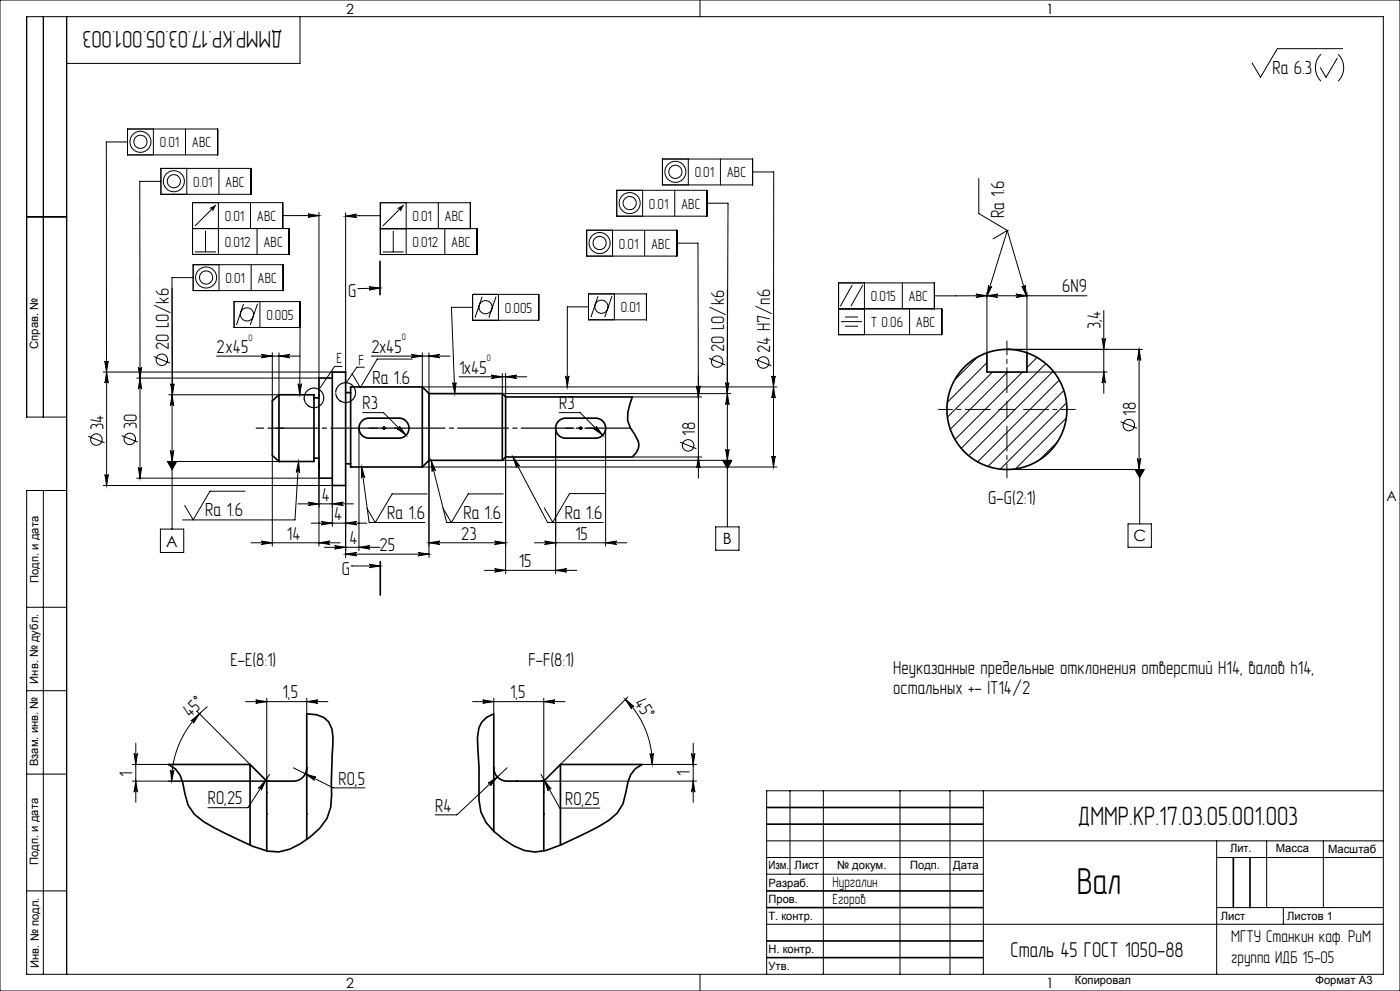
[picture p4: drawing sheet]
<svg xmlns="http://www.w3.org/2000/svg" width="420mm" height="297mm" viewBox="0 0 420 297" stroke-linecap="round" stroke-linejoin="round" font-family="sans-serif">
<g fill="none" stroke="#000" stroke-width=".3">
<path d="M0 0h420v297h-420zM13 5v120M20 5v287M90 5v14h-70M210 0v5M396.3 16.3a5.7 5.7 0 0 0 0 8M401.2 17.4l-3.4 5.8-1.7-2.9M401.4 16.3a5.7 5.7 0 0 1 0 8M402.8 14.6h-19.6l-5 8.6-2.6-4.3M38.3 38.7h27v7.7h-27zM46 38.7v7.7M55.7 38.7v7.7"/>
<path d="M38.3 42.5h-6.4l.1 103M48.3 50.5h27v7.7h-27zM48.3 54.4h-6.4l.1 88.9M56 50.5v7.7M65.7 50.5v7.7M185 57h27.1v7.8h-27.1zM192.8 57v7.8M198.7 47.7h27.1v7.7h-27.1zM202.4 57v7.8M206.5 47.7v7.7M216.1 47.7v7.7M225.8 51.5h6.3l-.1 88.5"/>
<path d="M293.6 53.5v10.5l8.6 5.1M8 65h12M57.9 79.3h27.1v7.8h-27.1zM58.5 75.5h6.3M61.6 69.2v6.3M64.8 61.4l-6.3 6.3M65.5 60.7v15.6M65.7 79.3v7.8M75.2 60.7v7.8M75.3 79.3v7.8M77.1 68.5v7.8M84.8 68.5v-7.8h-27v15.6h29v-7.8h-29"/>
<path d="M84.8 64.6h10.9M92.4 64.1l3.3 .5-3.3 .5a.51 .51 0 0 0 .5-.5 .51 .51 0 0 0-.5-.5zM95.7 63.6v49.7h-54.7M103.7 63.8v47.7M103.7 64.8l3.3-.6a.51 .51 0 0 0-.5 .5 .51 .51 0 0 0 .5 .5zM114.1 64.6l-10.4 .2M114.8 75.5h6.3M118 69.2v6.3M121.1 61.4l-6.3 6.4M121.9 60.8v15.5M131.5 60.8v7.7M133.4 68.5v7.8"/>
<path d="M141.1 68.5v-7.7h-27v15.5h29v-7.8h-29M176 69h27v7.8h-27zM183.8 69v7.8M193.4 69v7.8M203 72.9h6.4l.1 46.1M212.1 60.9h6.3l-.2 57.1M302.2 69.1h.1M302.2 69.1l5.8 19.7M302.2 69.1l-6.1 19.7M302.2 69.1l-4.3 2.5M51.6 86.3v72.3M57.9 83.2h-6.3l.1 35.1"/>
<path d="M70.2 90.4h19.8v7.7h-19.8zM73.1 91.1l-2.2 6.3M77.3 91.1l-2.2 6.3M78 90.4v7.7M90 94.3l-.1 24M107.4 86.5h.1M110.7 85.9l3.3 .4-3.3 .6a.51 .51 0 0 0 .5-.5 .51 .51 0 0 0-.5-.5zM114 86.3l-6.6 .2M141.8 88.2h19.8v7.8h-19.8zM141.8 92.1h-6.4l1 25.9M144.6 88.9l-2.1 6.3M148.8 88.9l-2.2 6.3"/>
<path d="M149.5 88.2v7.8M176.5 88.1h17.4v7.7h-17.4zM176.5 92h-6.3v24M179.4 88.8l-2.1 6.3M183.6 88.8l-2.2 6.3M184.3 88.1v7.7M218.2 86.9v71M251.6 92.5h30.9v7.8h-30.9v-15.5h28.7v7.7M252.3 96.4h6.3M253.5 95h3.9M253.5 97.8h3.9M255.7 85.4l-3.6 6.4"/>
<path d="M258.8 85.4l-3.5 6.4M259.3 84.8v15.5M270.7 84.8v7.7M272.9 92.5v7.8M292.8 88.1l3.3 .5-3.3 .6a.51 .51 0 0 0 .5-.6 .51 .51 0 0 0-.5-.5zM296.1 88.6l3.3-.5a.51 .51 0 0 0-.5 .5 .51 .51 0 0 0 .5 .5zM296.1 87.6v18.1M296.6 85.5a.51 .51 0 0 0 .3 .6 .51 .51 0 0 0 .6-.3l-1.4 3zM304.8 88.1l3.3 .5-3.3 .5a.51 .51 0 0 0 .5-.5 .51 .51 0 0 0-.5-.5zM306.6 85.8a.51 .51 0 0 0 .6 .3 .51 .51 0 0 0 .3-.6l.5 3.3zM308.1 87.6v18.1M326.1 88.6l-45.8 .1"/>
<path d="M331.1 93.1v24.8M31 111.5h68.7M31.4 108.2a.51 .51 0 0 0 .5 .5 .51 .51 0 0 0 .6-.5l-.5 3.3zM32 111.5l.5 3.3a.51 .51 0 0 0-.5-.5 .51 .51 0 0 0-.5 .5zM41.5 110a.51 .51 0 0 0 .5 .5 .51 .51 0 0 0 .5-.5l-.5 3.3zM42 113.3l.5 3.3a.51 .51 0 0 0-.5-.5 .51 .51 0 0 0-.5 .5zM46.1 106.8l4.9 2M51.2 115a.51 .51 0 0 0 .5 .5 .51 .51 0 0 0 .5-.5l-.5 3.3zM51.6 118.3l.5 3.3a.51 .51 0 0 0-.5-.5 .51 .51 0 0 0-.5 .5zM65 106.7h25M78.4 106.2l3.3 .5-3.3 .5a.51 .51 0 0 0 .5-.5 .51 .51 0 0 0-.5-.5zM81.7 105.7v14.4"/>
<path d="M83.7 106.7l3.3-.5a.51 .51 0 0 0-.5 .5 .51 .51 0 0 0 .5 .5zM83.7 105.7v12.6h-33.1M89.4 115a.51 .51 0 0 0 .5 .5 .51 .51 0 0 0 .6-.5l-.6 3.3zM102.6 109.8h-2.2l-4.7 6.9M109.3 110.1h-2.2l-3.4 4.9M111.4 106.7h23.6M123.4 106.2l3.3 .5-3.3 .5a.51 .51 0 0 0 .5-.5 .51 .51 0 0 0-.5-.5zM123.7 107.6h-10.5l-5.1 8.6-2.5-4.3M126.7 105.7v10.3h106.3M128.7 105.7v12.3M128.7 106.7l3.3-.5a.51 .51 0 0 0-.5 .5 .51 .51 0 0 0 .5 .5zM135.8 114.7a.51 .51 0 0 0 .5 .4 .51 .51 0 0 0 .5-.5l-.4 3.4z"/>
<path d="M137.7 112.9h20.3M147.4 112.4l3.3 .5-3.3 .5a.51 .51 0 0 0 .5-.5 .51 .51 0 0 0-.5-.5zM150.7 111.9v6.1h68.5M151.7 111.9v7.1M151.7 112.9l3.3-.5a.51 .51 0 0 0-.5 .5 .51 .51 0 0 0 .5 .5zM169.7 112.7a.51 .51 0 0 0 .5 .4 .51 .51 0 0 0 .5-.4l-.5 3.3zM189.7 119h20.8M209 115.7a.51 .51 0 0 0 .5 .4 .51 .51 0 0 0 .5-.4l-.5 3.3zM209.5 112.6v30.7M212.7 107.4l4.9 2M217.7 114.7a.51 .51 0 0 0 .5 .4 .51 .51 0 0 0 .5-.4l-.5 3.3zM218.2 118l.5 3.3a.51 .51 0 0 0-.5-.5 .51 .51 0 0 0-.5 .5z"/>
<path d="M226.5 107.7l4.9 1.9M231.5 112.7a.51 .51 0 0 0 .5 .4 .51 .51 0 0 0 .6-.4l-.6 3.3zM232 116l.6 3.3a.51 .51 0 0 0-.6-.5 .51 .51 0 0 0-.5 .5zM293.3 107l-6.9 6.9M296.1 108.7l-11.9 11.9M297.7 111.5l-13.5 13.5M302.1 104.7h40.6M302.2 111.5l-17.1 17.2M306.7 111.5l-20.2 20.2M308.1 111.5h24M311.1 107.1l-3 3.1M313.7 109l-25.3 25.4"/>
<path d="M316 111.3l-25.4 25.3M317.8 113.9l-24.5 24.5M319.2 117l-22.8 22.8M330.6 101.4a.51 .51 0 0 0 .5 .5 .51 .51 0 0 0 .5-.5l-.5 3.3zM331.1 111.5l.5 3.3a.51 .51 0 0 0-.5-.5 .51 .51 0 0 0-.5 .5zM341.7 104.7v36M341.7 104.7l.5 3.3a.51 .51 0 0 0-.5-.5 .51 .51 0 0 0-.5 .5zM20 125h-12v-120h407v287h-407v-145h12M26.5 130.8l4.9 1.9M36.5 130.6l4.9 1.9M50.2 138.3h2.8l-1.4 2.5zM50.6 138.3h33.1"/>
<path d="M51.1 135a.51 .51 0 0 0 .5 .5 .51 .51 0 0 0 .5-.5l-.5 3.3zM81.7 136.5v27.2M89.6 138.3l-1.1 17.5h-33.7M89.6 138.3l.3 3.3a.51 .51 0 0 0-.5-.5 .51 .51 0 0 0-.5 .5zM107.7 128.3v36.7M108.5 140l2.2 16.6h16.7M108.5 140l.9 3.2a.51 .51 0 0 0-.5-.4 .51 .51 0 0 0-.5 .5zM108.8 123.7h6.2l6.8 6.7M119.8 127.7l2 2.7-2.7-1.9a.51 .51 0 0 0 .7-.1 .51 .51 0 0 0 0-.7zM126.7 140h106.3M128.7 138v29.1M129.3 138l1.3 3a.51 .51 0 0 0-.6-.3 .51 .51 0 0 0-.4 .6z"/>
<path d="M129.3 138l4.7 18.6h16.7M150.7 138h68.5M151.7 137v34.9M153.9 137l2 2.6a.51 .51 0 0 0-.7-.1 .51 .51 0 0 0-.2 .6zM153.9 137l10.4 19.6h16.7M166.7 128.3v43.6M167.8 123.7h6.2l6.8 6.7M178.8 127.7l2 2.7-2.7-1.9a.51 .51 0 0 0 .7-.1 .51 .51 0 0 0 0-.7zM181.7 128.3v35.4M189.7 137h20.8M204 132.5l4.9 2M209.5 137l.5 3.3a.51 .51 0 0 0-.5-.5 .51 .51 0 0 0-.5 .5z"/>
<path d="M216.8 138h2.8l-1.4 2.4zM217.7 134.7a.51 .51 0 0 0 .5 .4 .51 .51 0 0 0 .5-.4l-.5 3.3zM231.5 136.7a.51 .51 0 0 0 .5 .4 .51 .51 0 0 0 .6-.4l-.6 3.3zM299.6 122.7h5M302.1 120.2v5M317.2 132.5l-5.4 5.3M319.9 125.3l-15.2 15.2M320 120.7l-19.9 19.9M336.2 126.4l4.9 2M341.2 137.4a.51 .51 0 0 0 .5 .5 .51 .51 0 0 0 .5-.5l-.5 3.3zM13 147v145M31 145.5h68.7v12.3"/>
<path d="M31.5 142.2a.51 .51 0 0 0 .5 .5 .51 .51 0 0 0 .5-.5l-.5 3.3zM41 143.3h54.7M41.5 140a.51 .51 0 0 0 .5 .5 .51 .51 0 0 0 .5-.5l-.5 3.3zM48.1 158.6h7v7h-7zM73.5 147.2h-10.5l-5.1 8.6-2.5-4.3M89.3 151h16.7M92.4 150.5l3.3 .5-3.3 .5a.51 .51 0 0 0 .5-.5 .51 .51 0 0 0-.5-.5zM93.3 156.8h16.7M95.7 140.3v23.4M96.4 156.3l3.3 .5-3.3 .5a.51 .51 0 0 0 .5-.5 .51 .51 0 0 0-.5-.5zM99.7 151l3.3-.5a.51 .51 0 0 0-.5 .5 .51 .51 0 0 0 .5 .5zM103.7 156.8l3.3-.5a.51 .51 0 0 0-.5 .5 .51 .51 0 0 0 .5 .5z"/>
<path d="M103.7 145.5v21.6M128.1 148h-10.5l-5 8.6-2.5-4.3M151 148h-10.5l-5.1 8.6-2.5-4.3M181.4 147.9h-10.5l-5.1 8.6-2.5-4.3M214.7 157.9h7v7h-7zM302.1 140.7h40.6M338.4 157h7v7h-7zM340.5 140.7h2.8l-1.4 2.5zM341.9 140.7v16.3M75.3 162.7h26.7M78.4 162.2l3.3 .5-3.3 .5a.51 .51 0 0 0 .5-.5 .51 .51 0 0 0-.5-.5zM95.7 162.7l3.3-.5a.51 .51 0 0 0-.5 .5 .51 .51 0 0 0 .5 .5z"/>
<path d="M97.3 164h16.7M100.4 163.5l3.3 .5-3.3 .5a.51 .51 0 0 0 .5-.5 .51 .51 0 0 0-.5-.5zM103.7 166.1l3.3-.5a.51 .51 0 0 0-.5 .5 .51 .51 0 0 0 .5 .5zM103.7 166.1h25M105.5 169.6h.1M107.7 164l3.3-.5a.51 .51 0 0 0-.5 .5 .51 .51 0 0 0 .5 .5zM110.8 169.1l3.3 .5-3.3 .5a.51 .51 0 0 0 .5-.5 .51 .51 0 0 0-.5-.5zM114.1 169.6h-8.6M125.4 165.6l3.3 .5-3.3 .5a.51 .51 0 0 0 .5-.5 .51 .51 0 0 0-.5-.5zM128.7 162.7h23M128.7 162.7l3.3-.5a.51 .51 0 0 0-.5 .5 .51 .51 0 0 0 .5 .5zM145.3 170.9h27.7"/>
<path d="M148.4 162.2l3.3 .5-3.3 .5a.51 .51 0 0 0 .5-.5 .51 .51 0 0 0-.5-.5zM148.4 170.4l3.3 .5-3.3 .5a.51 .51 0 0 0 .5-.5 .51 .51 0 0 0-.5-.5zM160.3 162.7h27.7M163.4 162.2l3.3 .5-3.3 .5a.51 .51 0 0 0 .5-.5 .51 .51 0 0 0-.5-.5zM166.7 170.9l3.3-.5a.51 .51 0 0 0-.5 .5 .51 .51 0 0 0 .5 .5zM181.7 162.7l3.3-.5a.51 .51 0 0 0-.5 .5 .51 .51 0 0 0 .5 .5zM8 182h12M8 207h12M57.3 216.1l2.5-2.2-1.8 2.8a.51 .51 0 0 0 0-.7 .51 .51 0 0 0-.7 .1zM59.1 213.2l15.9 15.9M62.2 211.8a28.5 28.5 0 0 0-10.7 22.3M73.7 210.3h24.7"/>
<path d="M76.7 209.8l3.3 .5-3.3 .5a.51 .51 0 0 0 .5-.5 .51 .51 0 0 0-.5-.5zM80 209.3v24.8M92 209.3v4.6M92 210.3l3.3-.5a.51 .51 0 0 0-.5 .5 .51 .51 0 0 0 .5 .5zM141.8 210.3h27.7M144.8 209.8l3.3 .5-3.3 .5a.51 .51 0 0 0 .5-.5 .51 .51 0 0 0-.5-.5zM148.1 209.3v4.6M163.1 210.3l3.3-.5a.51 .51 0 0 0-.5 .5 .51 .51 0 0 0 .5 .5zM163.1 209.3v28.2M187.6 209.6l2.6 2.1a.51 .51 0 0 0-.7 0 .51 .51 0 0 0-.1 .7zM187.6 209.6a27.6 27.6 0 0 1 8.1 19.5M188.3 208.9l-20.2 20.2"/>
<path d="M8 232h12M39.7 229.1h10.8M39.7 234.1h41.2M40.2 225.8a.51 .51 0 0 0 .5 .5 .51 .51 0 0 0 .5-.5l-.5 3.3zM40.7 222.8v17.7M40.7 234.1l.5 3.3a.51 .51 0 0 0-.5-.5 .51 .51 0 0 0-.5 .5zM51.2 230.8a.51 .51 0 0 0 .4 .5 .51 .51 0 0 0 .6-.5l-.7 3.3zM79.8 233.8l-1.4 3a.51 .51 0 0 0-.2-.7 .51 .51 0 0 0-.7 .2zM80.9 232.1l-6.5 10h-12M88 230.1l12 6h9.5M91.6 231.9l3.2 1a.51 .51 0 0 0-.7 .3 .51 .51 0 0 0 .2 .6zM146.5 234.7l2.7-1.9-2.1 2.7a.51 .51 0 0 0 .1-.7 .51 .51 0 0 0-.7-.1z"/>
<path d="M152.1 230.1l-15 14.1h-6.6M162.3 234.1h46.7M162.3 232.1l5.6 10.1h12.1M163.3 233.8l2 2.7a.51 .51 0 0 0-.6-.2 .51 .51 0 0 0-.3 .7zM195 225.8a.51 .51 0 0 0 .5 .5 .51 .51 0 0 0 .5-.5l-.3 3.3zM207.5 225.8a.51 .51 0 0 0 .5 .5 .51 .51 0 0 0 .5-.5l-.5 3.3zM208 234.1l.5 3.3a.51 .51 0 0 0-.5-.5 .51 .51 0 0 0-.5 .5zM208 222.8v17.7M209 229.1h-16.4M237 237v25M247 237v55M270 237v55"/>
<path d="M285 237v55M295 237v55M415 237h-185v55M230 252h185M230 257h65M365 252v40M365 257h50M380 252v20M397 252v20M8 267h12M230 277h185M230 262h65"/>
<path d="M365 272h50M385 272v5M210 292v5"/>
<circle cx="42.1" cy="42.5" r="3.2"/>
<circle cx="42.1" cy="42.5" r="1.97"/>
<circle cx="52.2" cy="54.3" r="3.2"/>
<circle cx="52.2" cy="54.3" r="1.97"/>
<circle cx="202.6" cy="51.5" r="3.2"/>
<circle cx="202.6" cy="51.5" r="1.97"/>
<circle cx="179.9" cy="72.8" r="3.2"/>
<circle cx="179.9" cy="72.8" r="1.97"/>
<circle cx="188.9" cy="60.9" r="3.2"/>
<circle cx="188.9" cy="60.9" r="1.97"/>
<circle cx="61.8" cy="83.2" r="3.2"/>
<circle cx="61.8" cy="83.2" r="1.97"/>
<circle cx="74.1" cy="94.2" r="1.97"/>
<circle cx="145.7" cy="92.1" r="1.97"/>
<circle cx="180.4" cy="91.9" r="1.97"/>
<circle cx="48.6" cy="107.8" r="1.72"/>
<circle cx="215.1" cy="108.4" r="1.72"/>
<circle cx="229" cy="108.6" r="1.72"/>
<circle cx="28.9" cy="131.7" r="1.72"/>
<circle cx="38.9" cy="131.5" r="1.72"/>
<circle cx="206.4" cy="133.5" r="1.72"/>
<circle cx="338.7" cy="127.4" r="1.72"/>
</g>
<g fill="#000">
<path d="M296.6 85.5a.51 .51 0 0 0 .3 .6 .51 .51 0 0 0 .6-.3l-1.4 3zM89.6 138.3l.3 3.3a.51 .51 0 0 0-.5-.5 .51 .51 0 0 0-.5 .5z"/>
<path d="M62.6 62.4l.7 .1 1.5-1.1zM63.3 62.5l.2 .1 1.3-1.2zM63.5 62.6l.3 .4 1-1.6zM64.8 61.4l-1 1.6v.5z"/>
<path d="M119 62.5h.6l1.5-1.1zM119.6 62.5l.3 .2 1.2-1.3zM119.9 62.7l.2 .3 1-1.6zM121.1 61.4l-1 1.6v.6z"/>
<path d="M110.7 85.9l3.3 .4-3.3 .6a.51 .51 0 0 0 .5-.5 .51 .51 0 0 0-.5-.5zM110.8 169.1l3.3 .5-3.3 .5a.51 .51 0 0 0 .5-.5 .51 .51 0 0 0-.5-.5z"/>
<path d="M306.6 85.8a.51 .51 0 0 0 .6 .3 .51 .51 0 0 0 .3-.6l.5 3.3zM108.5 140l.9 3.2a.51 .51 0 0 0-.5-.4 .51 .51 0 0 0-.5 .5zM129.3 138l1.3 3a.51 .51 0 0 0-.6-.3 .51 .51 0 0 0-.4 .6zM153.9 137l2 2.6a.51 .51 0 0 0-.7-.1 .51 .51 0 0 0-.2 .6zM340.5 140.7l1.4 2.5 1.4-2.5zM216.8 138l1.4 2.4 1.4-2.4zM50.2 138.3l1.4 2.5 1.4-2.5z"/>
<path d="M51.2 115a.51 .51 0 0 0 .5 .5 .51 .51 0 0 0 .5-.5l-.5 3.3zM103.7 64.8l3.3-.6a.51 .51 0 0 0-.5 .5 .51 .51 0 0 0 .5 .5zM92.4 64.1l3.3 .5-3.3 .5a.51 .51 0 0 0 .5-.5 .51 .51 0 0 0-.5-.5zM41.5 110a.51 .51 0 0 0 .5 .5 .51 .51 0 0 0 .5-.5l-.5 3.3zM31.4 108.2a.51 .51 0 0 0 .5 .5 .51 .51 0 0 0 .6-.5l-.5 3.3zM209 115.7a.51 .51 0 0 0 .5 .4 .51 .51 0 0 0 .5-.4l-.5 3.3zM217.7 114.7a.51 .51 0 0 0 .5 .4 .51 .51 0 0 0 .5-.4l-.5 3.3zM231.5 112.7a.51 .51 0 0 0 .5 .4 .51 .51 0 0 0 .6-.4l-.6 3.3zM292.8 88.1l3.3 .5-3.3 .6a.51 .51 0 0 0 .5-.6 .51 .51 0 0 0-.5-.5zM135.8 114.7a.51 .51 0 0 0 .5 .4 .51 .51 0 0 0 .5-.5l-.4 3.4zM89.4 115a.51 .51 0 0 0 .5 .5 .51 .51 0 0 0 .6-.5l-.6 3.3zM169.7 112.7a.51 .51 0 0 0 .5 .4 .51 .51 0 0 0 .5-.4l-.5 3.3z"/>
<path d="M209 115.7a.51 .51 0 0 0 .5 .4 .51 .51 0 0 0 .5-.4l-.5 3.3zM209.5 137l.5 3.3a.51 .51 0 0 0-.5-.5 .51 .51 0 0 0-.5 .5z"/>
<path d="M232 116l.6 3.3a.51 .51 0 0 0-.6-.5 .51 .51 0 0 0-.5 .5zM231.5 136.7a.51 .51 0 0 0 .5 .4 .51 .51 0 0 0 .6-.4l-.6 3.3zM218.2 118l.5 3.3a.51 .51 0 0 0-.5-.5 .51 .51 0 0 0-.5 .5zM217.7 134.7a.51 .51 0 0 0 .5 .4 .51 .51 0 0 0 .5-.4l-.5 3.3zM42 113.3l.5 3.3a.51 .51 0 0 0-.5-.5 .51 .51 0 0 0-.5 .5zM41.5 140a.51 .51 0 0 0 .5 .5 .51 .51 0 0 0 .5-.5l-.5 3.3zM32 111.5l.5 3.3a.51 .51 0 0 0-.5-.5 .51 .51 0 0 0-.5 .5zM31.5 142.2a.51 .51 0 0 0 .5 .5 .51 .51 0 0 0 .5-.5l-.5 3.3zM40.2 225.8a.51 .51 0 0 0 .5 .5 .51 .51 0 0 0 .5-.5l-.5 3.3zM40.7 234.1l.5 3.3a.51 .51 0 0 0-.5-.5 .51 .51 0 0 0-.5 .5z"/>
<path d="M330.6 101.4a.51 .51 0 0 0 .5 .5 .51 .51 0 0 0 .5-.5l-.5 3.3zM331.1 111.5l.5 3.3a.51 .51 0 0 0-.5-.5 .51 .51 0 0 0-.5 .5z"/>
<path d="M51.1 135a.51 .51 0 0 0 .5 .5 .51 .51 0 0 0 .5-.5l-.5 3.3zM51.6 118.3l.5 3.3a.51 .51 0 0 0-.5-.5 .51 .51 0 0 0-.5 .5zM208 234.1l.5 3.3a.51 .51 0 0 0-.5-.5 .51 .51 0 0 0-.5 .5zM207.5 225.8a.51 .51 0 0 0 .5 .5 .51 .51 0 0 0 .5-.5l-.5 3.3z"/>
<path d="M341.2 137.4a.51 .51 0 0 0 .5 .5 .51 .51 0 0 0 .5-.5l-.5 3.3zM341.7 104.7l.5 3.3a.51 .51 0 0 0-.5-.5 .51 .51 0 0 0-.5 .5z"/>
<path d="M92.4 150.5l3.3 .5-3.3 .5a.51 .51 0 0 0 .5-.5 .51 .51 0 0 0-.5-.5zM99.7 151l3.3-.5a.51 .51 0 0 0-.5 .5 .51 .51 0 0 0 .5 .5zM147.4 112.4l3.3 .5-3.3 .5a.51 .51 0 0 0 .5-.5 .51 .51 0 0 0-.5-.5zM151.7 112.9l3.3-.5a.51 .51 0 0 0-.5 .5 .51 .51 0 0 0 .5 .5zM123.4 106.2l3.3 .5-3.3 .5a.51 .51 0 0 0 .5-.5 .51 .51 0 0 0-.5-.5zM128.7 106.7l3.3-.5a.51 .51 0 0 0-.5 .5 .51 .51 0 0 0 .5 .5zM128.7 162.7l3.3-.5a.51 .51 0 0 0-.5 .5 .51 .51 0 0 0 .5 .5zM148.4 162.2l3.3 .5-3.3 .5a.51 .51 0 0 0 .5-.5 .51 .51 0 0 0-.5-.5zM76.7 209.8l3.3 .5-3.3 .5a.51 .51 0 0 0 .5-.5 .51 .51 0 0 0-.5-.5zM92 210.3l3.3-.5a.51 .51 0 0 0-.5 .5 .51 .51 0 0 0 .5 .5zM79.8 233.8l-2.3 2.5a.51 .51 0 0 1 .7-.2 .51 .51 0 0 1 .2 .7zM91.6 231.9l2.7 1.9a.51 .51 0 0 1-.2-.6 .51 .51 0 0 1 .7-.3zM163.3 233.8l1.1 3.2a.51 .51 0 0 1 .3-.7 .51 .51 0 0 1 .6 .2zM146.5 234.7a.51 .51 0 0 1 .7 .1 .51 .51 0 0 1-.1 .7l2.1-2.7zM296.1 88.6l3.3-.5a.51 .51 0 0 0-.5 .5 .51 .51 0 0 0 .5 .5zM304.8 88.1l3.3 .5-3.3 .5a.51 .51 0 0 0 .5-.5 .51 .51 0 0 0-.5-.5zM119.8 127.7a.51 .51 0 0 1 0 .7 .51 .51 0 0 1-.7 .1l2.7 1.9zM178.8 127.7a.51 .51 0 0 1 0 .7 .51 .51 0 0 1-.7 .1l2.7 1.9z"/>
<path d="M103.7 156.8l3.3-.5a.51 .51 0 0 0-.5 .5 .51 .51 0 0 0 .5 .5zM96.4 156.3l3.3 .5-3.3 .5a.51 .51 0 0 0 .5-.5 .51 .51 0 0 0-.5-.5zM95.7 162.7l3.3-.5a.51 .51 0 0 0-.5 .5 .51 .51 0 0 0 .5 .5zM78.4 162.2l3.3 .5-3.3 .5a.51 .51 0 0 0 .5-.5 .51 .51 0 0 0-.5-.5zM125.4 165.6l3.3 .5-3.3 .5a.51 .51 0 0 0 .5-.5 .51 .51 0 0 0-.5-.5zM103.7 166.1l3.3-.5a.51 .51 0 0 0-.5 .5 .51 .51 0 0 0 .5 .5zM83.7 106.7l3.3-.5a.51 .51 0 0 0-.5 .5 .51 .51 0 0 0 .5 .5zM78.4 106.2l3.3 .5-3.3 .5a.51 .51 0 0 0 .5-.5 .51 .51 0 0 0-.5-.5zM163.1 210.3l3.3-.5a.51 .51 0 0 0-.5 .5 .51 .51 0 0 0 .5 .5zM144.8 209.8l3.3 .5-3.3 .5a.51 .51 0 0 0 .5-.5 .51 .51 0 0 0-.5-.5zM181.7 162.7l3.3-.5a.51 .51 0 0 0-.5 .5 .51 .51 0 0 0 .5 .5zM163.4 162.2l3.3 .5-3.3 .5a.51 .51 0 0 0 .5-.5 .51 .51 0 0 0-.5-.5zM166.7 170.9l3.3-.5a.51 .51 0 0 0-.5 .5 .51 .51 0 0 0 .5 .5zM148.4 170.4l3.3 .5-3.3 .5a.51 .51 0 0 0 .5-.5 .51 .51 0 0 0-.5-.5zM107.7 164l3.3-.5a.51 .51 0 0 0-.5 .5 .51 .51 0 0 0 .5 .5zM100.4 163.5l3.3 .5-3.3 .5a.51 .51 0 0 0 .5-.5 .51 .51 0 0 0-.5-.5z"/>
<path d="M57.3 216.1l2.5-2.2-1.8 2.8a.51 .51 0 0 0 0-.7 .51 .51 0 0 0-.7 .1zM51.2 230.8a.51 .51 0 0 0 .4 .5 .51 .51 0 0 0 .6-.5l-.7 3.3z"/>
<path d="M195 225.8a.51 .51 0 0 0 .5 .5 .51 .51 0 0 0 .5-.5l-.3 3.3zM187.6 209.6l2.6 2.1a.51 .51 0 0 0-.7 0 .51 .51 0 0 0-.1 .7z"/>
</g>
<g fill="none" stroke="#000" stroke-width=".5">
<path d="M114 78.3v10M83.7 118.3v20M83.7 118.3l-2 1.8v16.4l2 1.8M83.7 118.3h10.5v20h-10.5M94.2 119.2h1.5M99.7 113.3h-4v30h4M99.7 111.5h4v34h-4zM103.7 117.7h1.5M126.7 116v24M126.7 116h-21.5v24h21.5M126.7 116l2 2M128.7 118v20"/>
<path d="M128.7 118h22M150.7 118v20M150.7 118l1 1M151.7 119v18M151.7 119h38l-.7 2.2a8.1 8.1 0 0 0 1.4 9 4.4 4.4 0 0 1-.7 6.8h-38M296.1 105.7v5.8h12v-5.8M302.1 104.7h.5M94.2 137.3h1.5M103.7 139h1.5M108.7 126.1l.8-.5 .9-.3h9.3a3 3 0 0 1 3 3 3 3 0 0 1-3 3h-9a3 3 0 0 1-2.8-1.9 3 3 0 0 1 .8-3.3zM114.7 128.3h1M114.8 128l.7 .7"/>
<path d="M115.2 127.8v1M115.5 128l-.7 .7M128.7 138h22M128.7 138l-2 2M151.7 137l-1 1M167.5 126.3l1-.7 .9-.3h9.3a3 3 0 0 1 3 3 3 3 0 0 1-3 3h-9a3 3 0 0 1-2.8-1.8 3 3 0 0 1 .6-3.2zM173.7 128.3h1M173.8 128l.7 .7M174.2 127.8v1M174.5 128l-.7 .7M114.1 168.3v10M75 229.1h-24.5l2.2 1.4 1.3 1.8 .8 2.2 1.6 6.8 1.9 2.7a53 53 0 0 0 13.2 7.6l4.3 2a13.2 13.2 0 0 0 14.3-.7l3-2.1a13.7 13.7 0 0 0 6.4-12.7l-.1-3.8 .5-13.4a6 6 0 0 0-4.9-6.7l-3-.3v37.7"/>
<path d="M75 229.1l5.1 4.9 7.9 .1a4 4 0 0 0 4-4M75 229.1v24.2M80 234.1v20.9M163.1 234.1v20.9M168.1 229.1h24.5l-2.1 1.3-1.3 1.8-.8 2.1-1.5 6.6-1.8 2.8-2.6 2.2a108 108 0 0 1-18.7 9l-3.2 .5-3.3-.5a26.4 26.4 0 0 1-11.5-8.4l-1.5-3.1-.6-3.5a176.7 176.7 0 0 0-.5-18.9 6.7 6.7 0 0 1 4.9-7.1v35.2M168.1 229.1l-4.4 4.4-.8 .5-10.8 .1a4 4 0 0 1-4-4M168.1 229.1v24.2M230 242h65M230 247h65M370 257v15M375 257v15M230 267h65"/>
<path d="M230 272h65M230 282h65M230 287h65"/>
<circle cx="302.1" cy="122.7" r="18"/>
</g>
<path d="M97 118.4a2.94 2.94 0 0 0-4.9-1.2 2.94 2.94 0 0 0 1.3 4.9 2.94 2.94 0 0 0 3.7-3.5l-.1-.2" fill="none" stroke="#000" stroke-width=".35" stroke-dasharray="15.2 1.3 1.3 1.3" stroke-dashoffset="7.9" stroke-linecap="butt"/>
<path d="M106.5 116.8a2.97 2.97 0 0 0-4.9-1.2 2.97 2.97 0 0 0 1.3 4.9 2.97 2.97 0 0 0 3.7-3.5l-.1-.2" fill="none" stroke="#000" stroke-width=".35" stroke-dasharray="15.2 1.3 1.3 1.3" stroke-dashoffset="7.8" stroke-linecap="butt"/>
<path d="M91.4 118.3l-.1 1.6M101 118.9l.5 .8 .8 .6M101 116.4l-.3 1.3M91.6 120.7l1.3 1.2" fill="none" stroke="#000" stroke-width=".35" stroke-dasharray="15.2 1.3 1.3 1.3" stroke-linecap="butt"/>
<path d="M302.1 117.7v-15.5M302.1 127.7v15.5" fill="none" stroke="#000" stroke-width=".3" stroke-dasharray="15.2 1.3 1.3 1.3" stroke-dashoffset="7.7"/>
<path d="M297.1 122.7h-15.5M307.1 122.7h15.5" fill="none" stroke="#000" stroke-width=".3" stroke-dasharray="15.2 1.3 1.3 1.3" stroke-dashoffset="7.8"/>
<path d="M81.7 128.3h107.5" fill="none" stroke="#000" stroke-width=".35" stroke-dasharray="15.2 1.3 1.3 1.3" stroke-dashoffset="1.5"/>
<path d="M110.7 128.3h9M169.7 128.3h9" fill="none" stroke="#000" stroke-width=".35" stroke-dasharray="15.2 1.3 1.3 1.3" stroke-dashoffset="12.6"/>
<path d="M76.8 128.3h8.4" fill="none" stroke="#000" stroke-width=".35" stroke-dasharray="15.2 1.3 1.3 1.3" stroke-dashoffset="13"/>
<text font-size="9.9" x="323.1" y="268">Вал</text>
<text font-size="7" x="323.4" y="247.2">ДММР.КР.17.03.05.001.003</text>
<text font-size="6.3" x="84.7" y="9.3" transform="rotate(-180 84.7 9.3)">ДММР.КР.17.03.05.001.003</text>
<text font-size="5.6" x="303.2" y="286.9">Сталь 45 ГОСТ 1050-88</text>
<g font-size="5">
<text x="381.8" y="22.2">Ra 6.3</text>
<text x="301.2" y="65.5" transform="rotate(-90 301.2 65.5)">Ra 1.6</text>
<text x="111.7" y="115.2">Ra 1.6</text>
<text x="61.5" y="154.8">Ra 1.6</text>
<text x="116.2" y="155.6">Ra 1.6</text>
<text x="139" y="155.6">Ra 1.6</text>
<text x="169.4" y="155.5">Ra 1.6</text>
</g>
<g font-size="4.9">
<text x="104.5" y="89.1">G</text>
<text x="318.7" y="87.7">6N9</text>
<text x="330.2" y="98.6" transform="rotate(-90 330.2 98.6)">3,4</text>
<text x="50.6" y="105" transform="rotate(-90 50.6 105)">20 L0/k6</text>
<text x="65" y="105.7">2x45</text>
<text x="111.4" y="105.7">2x45</text>
<text x="217.2" y="105.5" transform="rotate(-90 217.2 105.5)">20 L0/k6</text>
<text x="231.1" y="105.8" transform="rotate(-90 231.1 105.8)">24 H7/n6</text>
<text x="137.7" y="111.9">1x45</text>
<text x="108.8" y="122.7">R3</text>
<text x="167.8" y="122.7">R3</text>
<text x="340.7" y="124.6" transform="rotate(-90 340.7 124.6)">18</text>
<text x="31" y="128.9" transform="rotate(-90 31 128.9)">34</text>
<text x="41" y="128.7" transform="rotate(-90 41 128.7)">30</text>
<text x="208.5" y="130.6" transform="rotate(-90 208.5 130.6)">18</text>
<text x="96.5" y="150">4</text>
<text x="100.3" y="155.8">4</text>
<text x="296.5" y="151">G-G(2:1)</text>
<text x="86.1" y="161.7">14</text>
<text x="138.3" y="161.7">23</text>
<text x="172.5" y="161.7">15</text>
<text x="104.9" y="163">4</text>
<text x="113.9" y="165.1">25</text>
<text x="102.5" y="172.2">G</text>
<text x="155.6" y="170">15</text>
<text x="69.2" y="199.7">E-E(8:1)</text>
<text x="158.6" y="199.7">F-F(8:1)</text>
<text x="268" y="202.1">Неуказанные предельные отклонения отверстий H14, валов h14,</text>
<text x="84.7" y="209.3">1,5</text>
<text x="153" y="209.3">1,5</text>
<text x="268" y="208">остальных +- IT14/2</text>
<text x="57.1" y="215.3" transform="rotate(-45 57.1 215.3)">45°</text>
<text x="190.2" y="210.7" transform="rotate(56 190.2 210.7)">45°</text>
<text x="39.8" y="232.9" transform="rotate(-90 39.8 232.9)">1</text>
<text x="207" y="232.4" transform="rotate(-90 207 232.4)">1</text>
<text x="101.6" y="235.1">R0,5</text>
<text x="62.4" y="241.1">R0,25</text>
<text x="130.5" y="243.2">R4</text>
<text x="169.5" y="241.2">R0,25</text>
</g>
<g font-size="4.7">
<text x="49.9" y="163.8">A</text>
<text x="216.9" y="163.2">B</text>
<text x="340" y="162.3">C</text>
</g>
<g font-size="4.5">
<text x="369.3" y="282.2">МГТУ Станкин каф. РиМ</text>
<text x="369.3" y="288.7">группа ИДБ 15-05</text>
</g>
<g font-size="4.2">
<text x="103.8" y="4.2">2</text>
<text x="313.8" y="4.2">1</text>
<text x="415.9" y="150.2">A</text>
<text x="103.8" y="296.2">2</text>
<text x="313.8" y="296.2">1</text>
</g>
<g font-size="3.9">
<text x="47.9" y="44.2">0.01</text>
<text x="57.6" y="44.2">ABC</text>
<text x="208.4" y="53.2">0.01</text>
<text x="218" y="53.2">ABC</text>
<text x="57.9" y="56">0.01</text>
<text x="67.6" y="56">ABC</text>
<text x="194.7" y="62.5">0.01</text>
<text x="204.3" y="62.5">ABC</text>
<text x="67.4" y="66.3">0.01</text>
<text x="77.1" y="66.3">ABC</text>
<text x="123.8" y="66.3">0.01</text>
<text x="133.4" y="66.3">ABC</text>
<text x="67.4" y="74">0.012</text>
<text x="79" y="74">ABC</text>
<text x="123.8" y="74">0.012</text>
<text x="135.4" y="74">ABC</text>
<text x="185.7" y="74.5">0.01</text>
<text x="195.3" y="74.5">ABC</text>
<text x="67.6" y="84.8">0.01</text>
<text x="77.3" y="84.8">ABC</text>
<text x="79.9" y="95.9">0.005</text>
<text x="151.5" y="93.7">0.005</text>
<text x="186.2" y="93.6">0.01</text>
<text x="261.2" y="90.3">0.015</text>
<text x="272.6" y="90.3">ABC</text>
<text x="261.3" y="98.1">T 0.06</text>
<text x="274.8" y="98.1">ABC</text>
<text x="101" y="108.9">E</text>
<text x="107.6" y="109.2">F</text>
<text x="249.8" y="265.9">Нургалин</text>
<text x="249.8" y="270.8">Егоров</text>
</g>
<g font-size="3.4">
<text x="11.5" y="104.5" transform="rotate(-90 11.5 104.5)">Справ. №</text>
<text x="11.6" y="174.7" transform="rotate(-90 11.6 174.7)">Подп. и дата</text>
<text x="11.4" y="204.9" transform="rotate(-90 11.4 204.9)">Инв. № дубл.</text>
<text x="11.4" y="229.6" transform="rotate(-90 11.4 229.6)">Взам. инв. №</text>
<text x="369" y="255.5">Лит.</text>
<text x="382.8" y="255.5">Масса</text>
<text x="398.4" y="255.6">Масштаб</text>
<text x="11.4" y="259.2" transform="rotate(-90 11.4 259.2)">Подп. и дата</text>
<text x="230.5" y="260.5">Изм.</text>
<text x="238.4" y="260.4">Лист</text>
<text x="251.1" y="260.4">№ докум.</text>
<text x="273" y="260.4">Подп.</text>
<text x="286" y="260.4">Дата</text>
<text x="230.5" y="265.7">Разраб.</text>
<text x="230.5" y="275.7">Т. контр.</text>
<text x="230.6" y="270.7">Пров.</text>
<text x="366.3" y="275.7">Лист</text>
<text x="386.2" y="275.7">Листов 1</text>
<text x="230.6" y="285.7">Н. контр.</text>
<text x="11.6" y="290" transform="rotate(-90 11.6 290)">Инв. № подл.</text>
<text x="230.6" y="290.8">Утв.</text>
<text x="322.5" y="295">Копировал</text>
<text x="394.6" y="295">Формат А3</text>
</g>
<g font-size="2.5">
<text x="120.6" y="102">0</text>
<text x="74.5" y="102.1">0</text>
<text x="146" y="108.2">0</text>
</g>
</svg>
